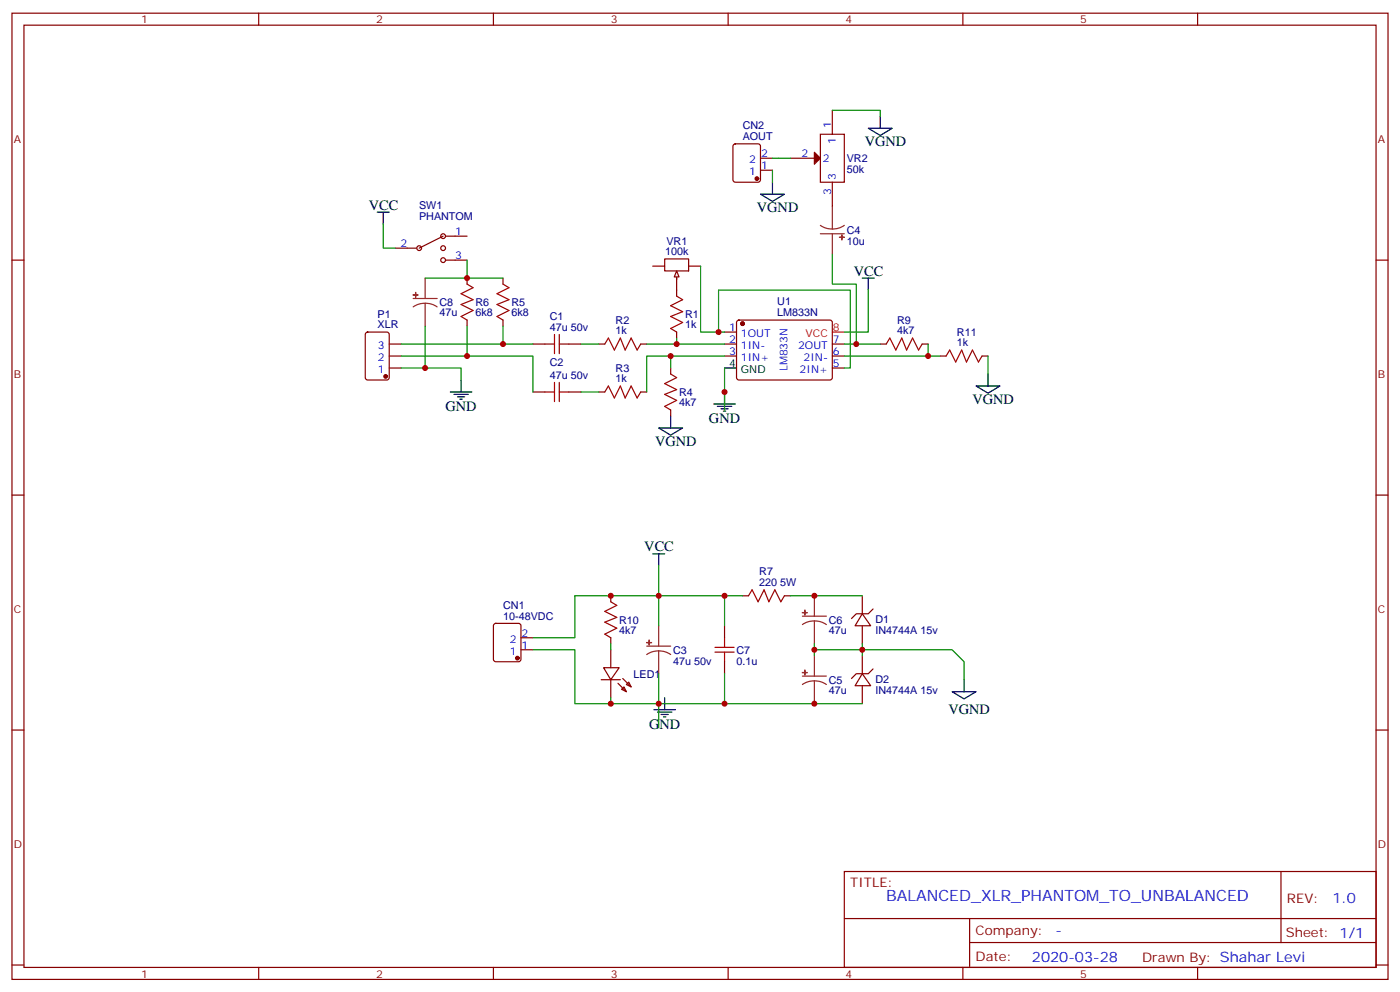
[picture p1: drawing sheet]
<svg xmlns="http://www.w3.org/2000/svg" width="412mm" height="292mm" viewBox="0 0 412 292" stroke-linecap="round" stroke-linejoin="round" font-family="sans-serif">
<g fill="none" stroke="#870000" stroke-width=".35">
<path d="M3.5 3.9h405.4v284.3h-405.4zM7.1 7.4h398.2v277.3h-398.2zM76.2 3.9v3.5M145.3 3.9v3.5M214.5 3.9v3.5M283.6 3.9v3.5M352.8 3.9v3.5M3.5 76.6h3.6M195.8 76.2h7v3.5h-7zM405.3 76.6h3.6M107.8 97.9l.5-.2h5.6l.7 .5 .1 12.9-.5 .7h-5.9l-.6-.4-.1-13zM199.3 80.4v1.8"/>
<path d="M213.4 97.7h3.6M217.2 94.4l.5-.2h27l.5 .7-.1 16.5-.6 .4h-27.1l-.4-.7v-16.2zM114.7 101.2h3.5M114.7 104.8h3.5M114.7 108.3h3.5M157 101.2h3.5M157 115.4h3.5M167.6 101.2h3.5M167.6 115.4h3.5M213.4 101.2h3.6M213.4 104.8h3.6M245.2 101.2h3.5"/>
<path d="M245.2 104.8h3.5M245.2 108.3h3.5M3.5 145.7h3.6M405.3 145.7h3.6M177.8 196.5h4.6l-2.5 3.5zM179.9 191.2v5.3M183.4 199.7l2.5 2.4M3.5 214.8h3.6M177.1 200h5.6M179.9 200v5.3M182 201.1l2.5 2.5M183.1 202.8l.7-.7 .7 1.5z"/>
<path d="M184.5 201.4l.7-.7 .7 1.4zM405.3 214.8h3.6M248.7 256.5h156.6v28.2h-156.6zM377.3 256.5v20.9M248.7 270.3h156.5M285.6 277.4h119.6M285.6 270.3v14.1M3.5 284h3.6M76.2 284.7v3.5M145.3 284.7v3.5M214.5 284.7v3.5M283.6 284.7v3.5"/>
<path d="M352.8 284.7v3.5M405.3 284h3.6"/>
</g>
<g fill="#870000" stroke="#870000" stroke-width=".35">
<circle cx="218.7" cy="95.2" r=".53"/>
<circle cx="113.6" cy="110.8" r=".53"/>
</g>
<path d="M213.4 108.3h3.6" fill="none" stroke="#000" stroke-width=".35"/>
<path d="M245.2 97.7h3.5" fill="none" stroke="#f00" stroke-width=".35"/>
<path d="M163.3 98.4v5.7M164.7 98.4v5.7M160.5 101.2h2.8M160.5 115.4h2.8M163.3 112.5v5.7M164.7 112.5v5.7M164.7 101.2h2.9M164.7 115.4h2.9" fill="none" stroke="#a10000" stroke-width=".35"/>
<g fill="#8c2424" stroke="#8c2424" stroke-width=".35">
<path d="M190.5 189.1h1.4z"/>
<path d="M191.2 188.4v1.4z"/>
<path d="M247.3 69.8h1.4z"/>
<path d="M248 69.1v1.5z"/>
</g>
<path d="M241.7 66.3l1.6 .8 1.9 .3M241.7 68.8h7M245.2 60.7v6.7M245.2 68.8v6M248.7 66.3l-1.7 .8-1.8 .3M190.5 190.1h7.1M194 191.6l1.9 .2 1.7 .8M194 191.6l-1.8 .2-1.7 .8M194 184.1v6M194 191.6v6.7" fill="none" stroke="#8c2424" stroke-width=".35"/>
<path d="M199.3 79.7l.7 1.8h-1.4z" fill="#f0f0f0" stroke="#870000" stroke-width=".35"/>
<g fill="none" stroke="#870000" stroke-width=".35">
<path d="M241.7 39.5h7v14.1h-7zM245.2 32.5v7M216.1 42.5l.5-.2h6.7l.5 .2 .2 .5v9.9l-.2 .5-.5 .2h-6.7l-.5-.2-.2-.5v-9.9zM224 46.6h3.5M224 50.1h3.5M232.8 46.6h7.1M239.9 44.8l1.8 1.8-1.8 1.7zM240.1 45.4v2.3l.8-1 .3-.3-.4 .7 .5-.6-1.2-1.3 .3 .6v1.6l.3-.9-.1-.5 .3 .3M245.2 53.6v7.1M116.4 73h6.4M130.5 69.5l-7 3.5M131.2 69.5h6.4"/>
<path d="M131.2 76.6h6.4M192.3 78.3h3.5M202.8 78.3h3.6M137.6 81.8v1.8M137.6 94.2v1.8M148.2 81.8v1.8M148.2 94.2v1.8M199.3 81.8v5.3M199.3 97.7v1.8M176.4 115.4h1.8M176.4 101.2h1.8M188.7 115.4h1.8"/>
<path d="M188.7 101.2h1.8M197.6 108.3v1.8M259.3 101.2h1.8M271.6 101.2h1.8M276.9 104.8h1.8M289.3 104.8h1.7M197.6 120.6v1.8M179.9 175.3v1.8M218.7 175.3h1.8M231.1 175.3h1.7M254 175.3v5.3M257.2 179.2l-1.4 1.4h-3.6l-1.4 1.4"/>
<path d="M145.6 183.7l.4-.3h6.8l.5 .3 .2 .4v9.9l-.3 .5-.4 .2h-6.8l-.4-.2-.3-.5v-9.9zM153.5 191.2h3.5M153.5 187.7h3.5M179.9 187.7v1.7M213.4 184.1v3.6M213.4 194.7v3.6M254 180.6l2.5 3.5h-4.6zM254 198.3l2.5 3.5h-4.6zM254 184.1v5.3M254 193v5.3M257.2 196.8l-1.4 1.5h-3.6l-1.4 1.4M254 201.8v5.3"/>
<circle cx="123.5" cy="73" r=".71"/>
<circle cx="130.5" cy="69.5" r=".71"/>
<circle cx="130.5" cy="76.6" r=".71"/>
<circle cx="130.5" cy="73" r=".71"/>
</g>
<g fill="#870000" stroke="#870000" stroke-width=".35">
<circle cx="152.4" cy="193.7" r=".53"/>
<circle cx="223" cy="52.6" r=".53"/>
</g>
<g fill="none" stroke="#a10000" stroke-width=".35">
<path d="M137.6 83.6l1.7 1.1-3.5 1.7 3.5 1.8-3.5 1.4 3.5 1.8-3.5 1.7 1.8 1.1M148.2 83.6l1.7 1.1-3.5 1.7 3.5 1.8-3.5 1.4 3.5 1.8-3.5 1.7 1.8 1.1M199.3 87.1l1.8 1.1-3.5 1.8 3.5 1.7-3.5 1.4 3.5 1.8-3.5 1.8 1.7 1M178.2 115.4l1-1.8 1.8 3.5 1.7-3.5 1.4 3.5 1.8-3.5 1.8 3.5 1-1.7M178.2 101.2l1-1.7 1.8 3.5 1.7-3.5 1.4 3.5 1.8-3.5 1.8 3.5 1-1.8M197.6 110.1l1.7 1-3.5 1.8 3.5 1.8-3.5 1.4 3.5 1.7-3.5 1.8 1.8 1M261.1 101.2l1-1.7 1.8 3.5 1.7-3.5 1.5 3.5 1.7-3.5 1.8 3.5 1-1.8M278.7 104.8l1.1-1.8 1.7 3.5 1.8-3.5 1.4 3.5 1.8-3.5 1.7 3.5 1.1-1.7M179.9 177.1l1.8 1.1-3.5 1.7 3.5 1.8-3.5 1.4 3.5 1.8-3.5 1.7 1.7 1.1M220.5 175.3l1-1.7 1.8 3.5 1.8-3.5 1.4 3.5 1.7-3.5 1.8 3.5 1.1-1.8M210.6 191.9h5.7M210.6 190.5h5.7"/>
<path d="M213.4 187.7v2.8M213.4 191.9v2.8"/>
</g>
<g fill="#8c2424" stroke="#8c2424" stroke-width=".35">
<path d="M236.4 197.9h1.4z"/>
<path d="M237.1 197.2v1.4z"/>
<path d="M236.4 180.3h1.4z"/>
<path d="M237.1 179.6v1.4z"/>
<path d="M121.7 86.8h1.4z"/>
<path d="M122.4 86.1v1.4z"/>
</g>
<g fill="none" stroke="#8c2424" stroke-width=".35">
<path d="M121.7 87.8h7.1M125.2 89.3l1.9 .2 1.7 .8M125.2 89.3l-1.8 .2-1.7 .8M125.2 81.8v6M125.2 89.3v6.7M239.9 175.3v6M236.4 199h7M236.4 181.3h7M239.9 182.7l1.8 .3 1.7 .8M239.9 182.7l-1.9 .3-1.6 .8M239.9 182.7v6.7M239.9 193v6"/>
<path d="M239.9 200.4l1.8 .2 1.7 .8M239.9 200.4l-1.9 .2-1.6 .8M239.9 200.4v6.7"/>
</g>
<g fill="none" stroke="#000" stroke-width=".35">
<path d="M255.8 37.7h7l-3.5 2.2zM259.3 34.2v3.5M224 57.2h7.1l-3.6 2.1zM227.5 53.6v3.6M111.1 62.4h3.6M112.9 62.4v3.6M254 81.8h3.5M255.8 81.8v3.6M132.6 115.4h6.4M133.7 116.1h4.2M134.8 116.8h2.1M135.5 117.5h.7"/>
<path d="M135.8 111.8v3.6M210.3 118.9h6.3M211.3 119.6h4.2M213.4 115.4v3.5M287.5 113.6h7.1l-3.6 2.1zM291 110.1v3.5M194 125.9h7.1l-3.5 2.2zM197.6 122.4v3.5M212.4 120.3h2.1M213.1 121h.7M192.3 163h3.5M194 163v3.5"/>
<path d="M192.6 208.8h6.4M193.7 209.5h4.2M194.7 210.3h2.1M195.4 211h.7M195.8 205.3v3.5M280.5 203.6h7l-3.5 2.1zM284 200v3.6"/>
</g>
<g fill="none" stroke="#008700" stroke-width=".35">
<path d="M245.2 32.5h14.1v1.7M227.5 46.6h5.3M227.5 50.1v3.5M112.9 66v7h3.5M137.6 76.6v5.2M206.4 78.3v19.4h7M245.2 74.8v8.8h7v17.6h-3.5M125.2 81.8h23M125.2 96v12.3h-7M137.6 96v8.8M148.2 96v5.2h-30M199.3 99.5v1.7h-8.8"/>
<path d="M211.7 97.7v-12.3h38.8v22.9h-1.8M255.8 85.4v12.3h-7.1M118.2 104.8h38.8v10.6M125.2 108.3h10.6v3.5M148.2 101.2h8.8M171.1 101.2h5.3M171.1 115.4h5.3M197.6 104.8v3.5M199.3 101.2h14.1M213.4 104.8h-22.9v10.6M213.4 108.3v12.3M252.2 101.2h7.1"/>
<path d="M273.4 101.2v3.6h-24.7M273.4 104.8h3.5M291 104.8v5.3M194 166.5v17.6M213.4 175.3h-44.1v12.4h-12.3M218.7 175.3h-5.3v8.8M232.8 175.3h21.2M157 191.2h12.3v15.9h10.6v-1.8M179.9 189.4v1.8M194 198.3v8.8h19.4v-8.8M239.9 191.2h40.6l3.5 3.5v5.3M239.9 189.4v3.6"/>
<path d="M254 189.4v3.6M179.9 207.1h14.1v7M213.4 207.1h40.6"/>
</g>
<g fill="#c00">
<circle cx="197.6" cy="104.8" r=".88"/>
<circle cx="213.4" cy="115.4" r=".88"/>
<circle cx="211.7" cy="97.7" r=".88"/>
<circle cx="148.2" cy="101.2" r=".88"/>
<circle cx="137.6" cy="104.8" r=".88"/>
<circle cx="199.3" cy="101.2" r=".88"/>
<circle cx="273.4" cy="104.8" r=".88"/>
<circle cx="194" cy="175.3" r=".88"/>
<circle cx="254" cy="191.2" r=".88"/>
<circle cx="239.9" cy="191.2" r=".88"/>
<circle cx="194" cy="207.1" r=".88"/>
<circle cx="179.9" cy="207.1" r=".88"/>
<circle cx="137.6" cy="81.8" r=".88"/>
<circle cx="125.2" cy="108.3" r=".88"/>
<circle cx="179.9" cy="175.3" r=".88"/>
<circle cx="252.2" cy="101.2" r=".88"/>
<circle cx="213.4" cy="175.3" r=".88"/>
<circle cx="213.4" cy="207.1" r=".88"/>
<circle cx="239.9" cy="207.1" r=".88"/>
<circle cx="239.9" cy="175.3" r=".88"/>
</g>
<text font-size="4.6" fill="#00f" x="261.1" y="265.3">BALANCED_XLR_PHANTOM_TO_UNBALANCED</text>
<g font-size="4.2">
<text x="254.7" y="43">VGND</text>
<text x="108.7" y="61.7">VCC</text>
<text x="223" y="62.4">VGND</text>
<text x="251.5" y="81.1">VCC</text>
<text x="286.5" y="118.9">VGND</text>
<text x="131.2" y="121">GND</text>
<text x="208.8" y="124.5">GND</text>
<text x="193" y="131.2">VGND</text>
<text x="189.8" y="162.3">VCC</text>
<text x="191.2" y="214.5">GND</text>
<text x="279.4" y="210.3">VGND</text>
</g>
<g font-size="4.2" fill="#00f">
<text x="392.5" y="265.7">1.0</text>
<text x="310.9" y="275.3">-</text>
<text x="304" y="283.1">2020-03-28</text>
</g>
<g font-size="3.9" fill="#800">
<text x="250.5" y="261.1">TITLE:</text>
<text x="379.1" y="265.7">REV:</text>
<text x="287.4" y="275.3">Company:</text>
<text x="378.7" y="275.9">Sheet: 1/1</text>
<text x="287.4" y="282.9">Date:</text>
<text x="336.4" y="283">Drawn By: Shahar Levi</text>
</g>
<g font-size="3.2" fill="#800">
<text x="41.6" y="6.9">1</text>
<text x="110.8" y="6.9">2</text>
<text x="179.9" y="6.9">3</text>
<text x="249.1" y="6.9">4</text>
<text x="318.2" y="6.9">5</text>
<text x="4.1" y="42">A</text>
<text x="405.9" y="42">A</text>
<text x="4.1" y="111.1">B</text>
<text x="405.9" y="111.1">B</text>
<text x="4.1" y="180.3">C</text>
<text x="405.9" y="180.3">C</text>
<text x="4.1" y="249.4">D</text>
<text x="405.9" y="249.4">D</text>
<text x="41.6" y="287.7">1</text>
<text x="110.8" y="287.7">2</text>
<text x="179.9" y="287.7">3</text>
<text x="249.1" y="287.7">4</text>
<text x="318.2" y="287.7">5</text>
</g>
<g font-size="3.2" fill="#000080">
<text x="218.8" y="41.3">AOUT</text>
<text x="218.8" y="38.1">CN2</text>
<text x="249.4" y="47.6">VR2</text>
<text x="249.4" y="50.8">50k</text>
<text x="123.4" y="64.7">PHANTOM</text>
<text x="123.4" y="61.6">SW1</text>
<text x="196.3" y="72">VR1</text>
<text x="249.4" y="72">10u</text>
<text x="249.4" y="68.8">C4</text>
<text x="195.9" y="75.1">100k</text>
<text x="129.5" y="90">C8</text>
<text x="140.1" y="90">R6</text>
<text x="150.6" y="90">R5</text>
<text x="229" y="89.8">U1</text>
<text x="111.2" y="93.5">P1</text>
<text x="129.5" y="93.1">47u</text>
<text x="140.1" y="93.1">6k8</text>
<text x="150.6" y="93.1">6k8</text>
<text x="161.9" y="94.2">C1</text>
<text x="181.3" y="95.2">R2</text>
<text x="201.8" y="93.5">R1</text>
<text x="229" y="93">LM833N</text>
<text x="264.2" y="95.2">R9</text>
<text x="111.2" y="96.7">XLR</text>
<text x="161.9" y="97.4">47u 50v</text>
<text x="181.3" y="98.4">1k</text>
<text x="201.8" y="96.7">1k</text>
<text x="264.2" y="98.4">4k7</text>
<text x="281.9" y="102">1k</text>
<text x="281.9" y="98.8">R11</text>
<text x="161.9" y="107.7">C2</text>
<text x="161.9" y="111.5">47u 50v</text>
<text x="181.3" y="112.5">1k</text>
<text x="181.3" y="109.4">R3</text>
<text x="200" y="119.6">4k7</text>
<text x="200" y="116.4">R4</text>
<text x="223.7" y="172.5">220 5W</text>
<text x="223.7" y="169.3">R7</text>
<text x="148.2" y="179.2">CN1</text>
<text x="148.2" y="182.4">10-48VDC</text>
<text x="182.4" y="183.6">R10</text>
<text x="244.1" y="183.5">C6</text>
<text x="257.9" y="183.4">D1</text>
<text x="182.4" y="186.7">4k7</text>
<text x="244.1" y="186.7">47u</text>
<text x="257.9" y="186.6">IN4744A 15v</text>
<text x="198.3" y="195.6">47u 50v</text>
<text x="198.3" y="192.3">C3</text>
<text x="217" y="195.6">0.1u</text>
<text x="217" y="192.3">C7</text>
<text x="186.6" y="199.4">LED1</text>
<text x="244.1" y="201.2">C5</text>
<text x="257.9" y="201.1">D2</text>
<text x="244.1" y="204.3">47u</text>
<text x="257.9" y="204.3">IN4744A 15v</text>
</g>
<g font-size="3.2" fill="#00f">
<text x="244.8" y="37.7" transform="rotate(-90 244.8 37.7)">1</text>
<text x="220.7" y="48">2</text>
<text x="224.2" y="46.2">2</text>
<text x="236.1" y="46.2">2</text>
<text x="242.4" y="47.6">2</text>
<text x="246.2" y="42.2" transform="rotate(-90 246.2 42.2)">1</text>
<text x="220.7" y="51.5">1</text>
<text x="224.2" y="49.7">1</text>
<text x="246.2" y="52.9" transform="rotate(-90 246.2 52.9)">3</text>
<text x="244.8" y="57.4" transform="rotate(-90 244.8 57.4)">3</text>
<text x="134.1" y="69.1">1</text>
<text x="117.9" y="72.7">2</text>
<text x="134.1" y="76.2">3</text>
<text x="214.8" y="97.4">1</text>
<text x="214.8" y="100.9">2</text>
<text x="218.3" y="99.1">1OUT</text>
<text x="245.4" y="100.9">7</text>
<text x="111.3" y="106.2">2</text>
<text x="111.3" y="102.7">3</text>
<text x="214.8" y="104.4">3</text>
<text x="218.3" y="102.7">1IN-</text>
<text x="218.3" y="106.2">1IN+</text>
<text x="235.1" y="102.7">2OUT</text>
<text x="236.7" y="106.2">2IN-</text>
<text x="245.4" y="107.9">5</text>
<text x="245.4" y="104.4">6</text>
<text x="111.3" y="109.7">1</text>
<text x="232" y="109.3" transform="rotate(-90 232 109.3)">LM833N</text>
<text x="235.6" y="109.7">2IN+</text>
<text x="150.1" y="189.1">2</text>
<text x="153.6" y="190.9">1</text>
<text x="153.6" y="187.3">2</text>
<text x="150.1" y="192.6">1</text>
</g>
<g font-size="3.2" fill="#f00">
<text x="237.3" y="99.1">VCC</text>
<text x="245.4" y="97.4">8</text>
</g>
<g font-size="3.2">
<text x="214.8" y="107.9">4</text>
<text x="218.3" y="109.7">GND</text>
</g>
</svg>
